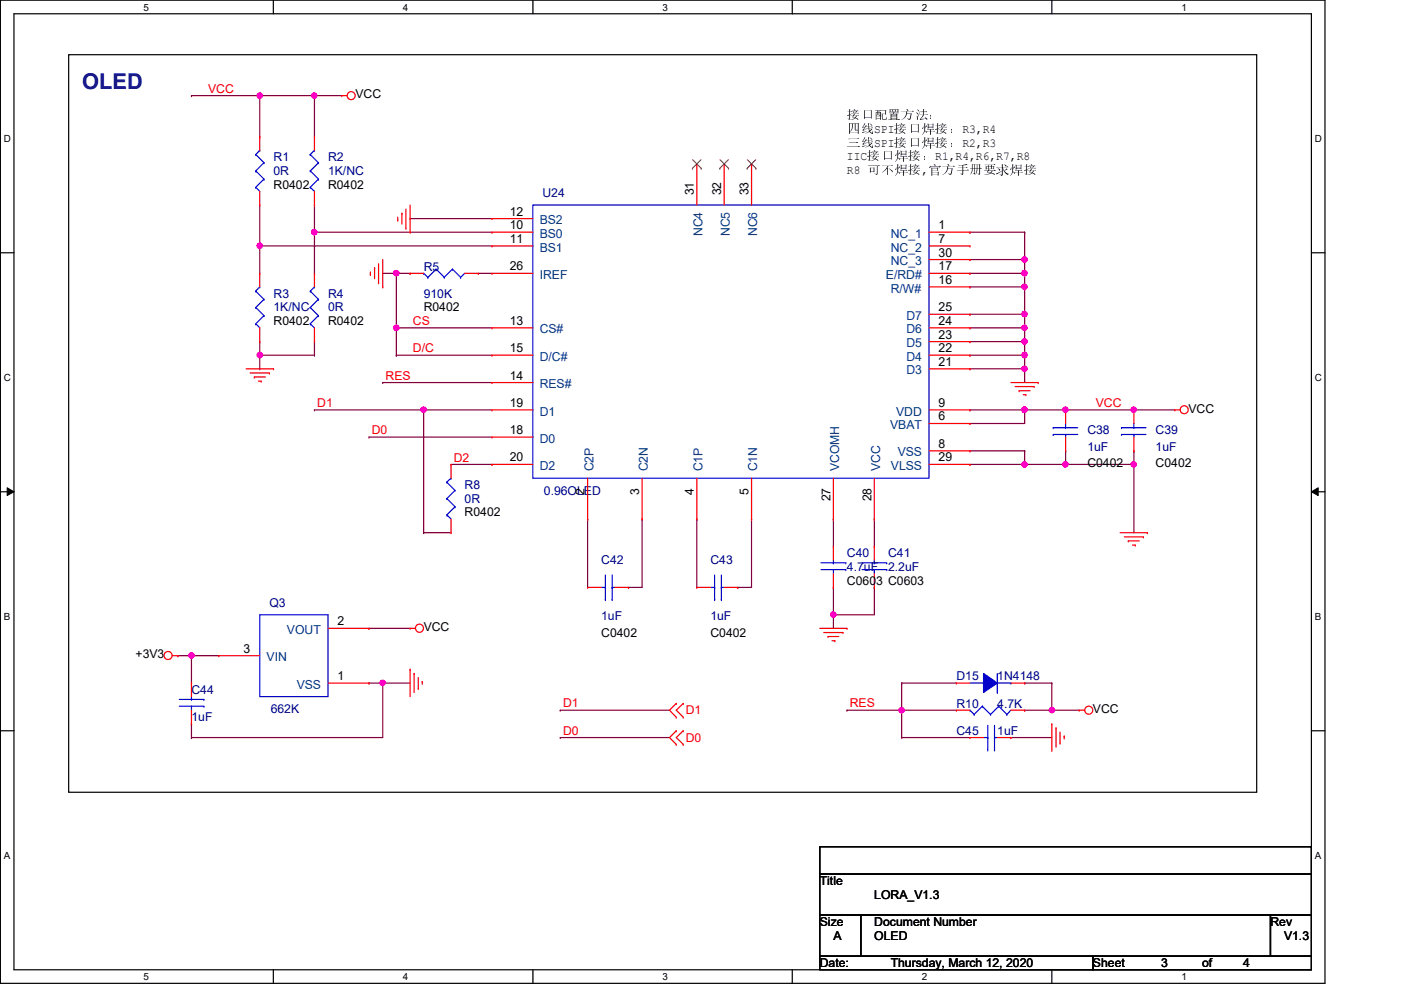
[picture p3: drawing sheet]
<svg xmlns="http://www.w3.org/2000/svg" width="297mm" height="210mm" viewBox="0 0 297 210" stroke-linecap="round" stroke-linejoin="round" font-family="sans-serif">
<path d="M.1 0h280.8v208.5h-280.8zM3 2.9h275v202.7h-275z" fill="none" stroke="#000" stroke-width=".25"/>
<g fill="#fff">
<path d="M30.4 .3h1.2v2.4h-1.2z"/>
<path d="M30.4 205.9h1.2v2.3h-1.2z"/>
</g>
<path d="M58 0v2.9M58 205.6v2.9" fill="none" stroke="#000" stroke-width=".25"/>
<g fill="#fff">
<path d="M85.4 .3h1.2v2.4h-1.2z"/>
<path d="M85.4 205.9h1.2v2.3h-1.2z"/>
</g>
<path d="M113 0v2.9M113 205.6v2.9" fill="none" stroke="#000" stroke-width=".25"/>
<g fill="#fff">
<path d="M140.5 .3h1.1v2.4h-1.1z"/>
<path d="M140.5 205.9h1.1v2.3h-1.1z"/>
</g>
<path d="M168 0v2.9M168 205.6v2.9" fill="none" stroke="#000" stroke-width=".25"/>
<g fill="#fff">
<path d="M195.4 .3h1.2v2.4h-1.2z"/>
<path d="M195.4 205.9h1.2v2.3h-1.2z"/>
</g>
<path d="M223 0v2.9M223 205.6v2.9" fill="none" stroke="#000" stroke-width=".25"/>
<g fill="#fff">
<path d="M250.5 .3h1.1v2.4h-1.1z"/>
<path d="M250.5 205.9h1.1v2.3h-1.1z"/>
<path d="M.8 28.2h1.5v2.4h-1.5z"/>
<path d="M278.8 28.2h1.4v2.4h-1.4z"/>
<path d="M.8 78.9h1.5v2.3h-1.5z"/>
<path d="M278.8 78.9h1.4v2.3h-1.4z"/>
</g>
<path d="M.1 53.6h2.9M278 53.6h2.9" fill="none" stroke="#000" stroke-width=".25"/>
<g fill="#fff">
<path d="M.8 129.6h1.4v2.3h-1.4z"/>
<path d="M278.8 129.6h1.3v2.3h-1.3z"/>
</g>
<path d="M.1 104.3h2.9M278 104.3h2.9" fill="none" stroke="#000" stroke-width=".25"/>
<path d="M1.5 103.4l1.5 .9-1.5 .8zM278 104.3l1.5-.9v1.7z" fill="#000"/>
<path d="M1.5 103.4l1.5 .9-1.5 .8zM278 104.3l1.5-.9v1.7z" fill="none" stroke="#000" stroke-width=".21"/>
<g fill="#fff">
<path d="M.8 180.3h1.4v2.3h-1.4z"/>
<path d="M278.8 180.3h1.3v2.3h-1.3z"/>
</g>
<path d="M14.6 11.6h251.8v156.4h-251.8zM.1 154.9h2.9M278 154.9h2.9" fill="none" stroke="#000" stroke-width=".25"/>
<path d="M205.7 49.2h.1M205.7 55h.1M205.7 49.2h11.6M205.7 55h11.6M217.3 49.2h.1M217.3 55h.1M217.3 49.2v8.8" fill="none" stroke="#7f003f" stroke-width=".25"/>
<circle cx="217.2" cy="55" r=".56" fill="#f0f"/>
<circle cx="217.2" cy="55" r=".56" fill="none" stroke="#f0f" stroke-width=".25"/>
<path d="M205.7 58h.1M205.7 58h11.6M205.7 60.8h.1M205.7 60.8h11.6M217.3 60.8h.1M217.3 60.8v5.8" fill="none" stroke="#7f003f" stroke-width=".25"/>
<circle cx="217.2" cy="60.8" r=".56" fill="#f0f"/>
<circle cx="217.2" cy="60.8" r=".56" fill="none" stroke="#f0f" stroke-width=".25"/>
<path d="M205.7 66.6h.1M205.7 66.6h11.6M217.3 66.6h.1M217.3 66.6v2.9" fill="none" stroke="#7f003f" stroke-width=".25"/>
<circle cx="217.2" cy="66.6" r=".56" fill="#f0f"/>
<circle cx="217.2" cy="66.6" r=".56" fill="none" stroke="#f0f" stroke-width=".25"/>
<path d="M205.7 69.5h.1M205.7 72.4h.1M205.7 69.5h11.6M205.7 72.4h11.6M217.3 78.2h.1M217.3 78.2v2.9" fill="none" stroke="#7f003f" stroke-width=".25"/>
<circle cx="217.2" cy="72.4" r=".56" fill="#f0f"/>
<circle cx="217.2" cy="72.4" r=".56" fill="none" stroke="#f0f" stroke-width=".25"/>
<path d="M205.7 75.3h.1M205.7 75.3h11.6" fill="none" stroke="#7f003f" stroke-width=".25"/>
<circle cx="217.2" cy="75.3" r=".56" fill="#f0f"/>
<circle cx="217.2" cy="75.3" r=".56" fill="none" stroke="#f0f" stroke-width=".25"/>
<path d="M205.7 78.2h.1M205.7 78.2h11.6" fill="none" stroke="#7f003f" stroke-width=".25"/>
<circle cx="217.2" cy="78.2" r=".56" fill="#f0f"/>
<circle cx="217.2" cy="78.2" r=".56" fill="none" stroke="#f0f" stroke-width=".25"/>
<path d="M205.7 86.9h.1M205.7 86.9h11.6M225.9 86.9h.1M225.9 86.9h14.5" fill="none" stroke="#7f003f" stroke-width=".25"/>
<circle cx="225.9" cy="86.9" r=".56" fill="#f0f"/>
<circle cx="225.9" cy="86.9" r=".56" fill="none" stroke="#f0f" stroke-width=".25"/>
<path d="M205.7 89.8h.1M217.3 86.9h.1M217.3 86.9v2.9h-11.6" fill="none" stroke="#7f003f" stroke-width=".25"/>
<circle cx="217.2" cy="86.9" r=".56" fill="#f0f"/>
<circle cx="217.2" cy="86.9" r=".56" fill="none" stroke="#f0f" stroke-width=".25"/>
<path d="M205.7 98.5h.1M205.7 98.5h11.6M240.4 98.5h.1M240.4 98.5v14.4" fill="none" stroke="#7f003f" stroke-width=".25"/>
<circle cx="240.4" cy="98.5" r=".56" fill="#f0f"/>
<circle cx="240.4" cy="98.5" r=".56" fill="none" stroke="#f0f" stroke-width=".25"/>
<path d="M205.7 95.6h.1M205.7 95.6h11.6M217.3 95.6h.1M217.3 95.6v2.9M225.9 98.5h.1M225.9 95.6h.1M225.9 98.5h14.5M225.9 95.6v2.9" fill="none" stroke="#7f003f" stroke-width=".25"/>
<circle cx="225.9" cy="98.5" r=".56" fill="#f0f"/>
<circle cx="225.9" cy="98.5" r=".56" fill="none" stroke="#f0f" stroke-width=".25"/>
<path d="M176.7 110.1h.1M176.7 110.1v5.8M185.4 110.1h.1M185.4 110.1v5.8M176.7 124.5h.1M176.7 130.3h.1M176.7 124.5v5.8M185.4 124.5h.1M185.4 124.5v5.8h-8.7" fill="none" stroke="#7f003f" stroke-width=".25"/>
<circle cx="176.7" cy="130.3" r=".56" fill="#f0f"/>
<circle cx="176.7" cy="130.3" r=".56" fill="none" stroke="#f0f" stroke-width=".25"/>
<g fill="none" stroke="#7f003f" stroke-width=".25">
<path d="M217.3 58h.1M217.3 58v2.8M124.6 110.1h.1M124.6 110.1v14.4M136.1 110.1h.1M136.1 110.1v14.4h-2.8M147.7 110.1h.1M147.7 110.1v14.4M159.3 110.1h.1M159.3 110.1v14.4h-2.9M133.3 124.5h.1M156.4 124.5h.1"/>
<path d="M176.7 130.3h.1M176.7 130.3v2.9"/>
</g>
<circle cx="217.2" cy="57.9" r=".56" fill="#f0f"/>
<circle cx="217.2" cy="57.9" r=".56" fill="none" stroke="#f0f" stroke-width=".25"/>
<path d="M217.3 75.3h.1M217.3 72.4h.1M217.3 69.5h.1M217.3 69.5v8.7" fill="none" stroke="#7f003f" stroke-width=".25"/>
<circle cx="217.2" cy="69.5" r=".56" fill="#f0f"/>
<circle cx="217.2" cy="69.5" r=".56" fill="none" stroke="#f0f" stroke-width=".25"/>
<path d="M217.3 98.5h.1M217.3 98.5h8.6M240.4 95.6h.1M240.4 95.6v2.9" fill="none" stroke="#7f003f" stroke-width=".25"/>
<circle cx="217.2" cy="98.5" r=".56" fill="#f0f"/>
<circle cx="217.2" cy="98.5" r=".56" fill="none" stroke="#f0f" stroke-width=".25"/>
<path d="M217.3 86.9h.1M217.3 86.9h8.6" fill="none" stroke="#7f003f" stroke-width=".25"/>
<circle cx="217.2" cy="86.9" r=".56" fill="#f0f"/>
<circle cx="217.2" cy="86.9" r=".56" fill="none" stroke="#f0f" stroke-width=".25"/>
<path d="M55.1 52.2h.1M55.1 52.2h49.2M66.7 49.2h.1M66.7 49.2h37.6M81.1 58h2.9M84 58h.1M86.9 46.4h.1M86.9 46.4h17.4M101.4 58h.1M101.4 58h2.9" fill="none" stroke="#7f003f" stroke-width=".25"/>
<circle cx="84" cy="57.9" r=".56" fill="#f0f"/>
<circle cx="84" cy="57.9" r=".56" fill="none" stroke="#f0f" stroke-width=".25"/>
<path d="M55.1 52.2h.1M55.1 43.5v14.5M66.7 49.2h.1M66.7 43.5v5.7" fill="none" stroke="#7f003f" stroke-width=".25"/>
<circle cx="55.1" cy="52.1" r=".56" fill="#f0f"/>
<circle cx="55.1" cy="52.1" r=".56" fill="none" stroke="#f0f" stroke-width=".25"/>
<path d="M66.7 49.2h.1M66.7 49.2v8.8" fill="none" stroke="#7f003f" stroke-width=".25"/>
<circle cx="66.6" cy="49.2" r=".56" fill="#f0f"/>
<circle cx="66.6" cy="49.2" r=".56" fill="none" stroke="#f0f" stroke-width=".25"/>
<path d="M55.1 75.3h.1M55.1 72.4v2.9" fill="none" stroke="#7f003f" stroke-width=".25"/>
<circle cx="55.1" cy="75.3" r=".56" fill="#f0f"/>
<circle cx="55.1" cy="75.3" r=".56" fill="none" stroke="#f0f" stroke-width=".25"/>
<path d="M55.1 20.3h.1M55.1 20.3h11.6M66.7 20.3h.1M66.7 20.3v8.7M55.1 75.3h.1M55.1 78.2h.1M55.1 75.3h11.6M55.1 75.3v2.9M66.7 75.3h.1M66.7 72.4v2.9" fill="none" stroke="#7f003f" stroke-width=".25"/>
<circle cx="66.6" cy="20.3" r=".56" fill="#f0f"/>
<circle cx="66.6" cy="20.3" r=".56" fill="none" stroke="#f0f" stroke-width=".25"/>
<path d="M55.1 20.3h.1M55.1 20.3v8.7" fill="none" stroke="#7f003f" stroke-width=".25"/>
<circle cx="55.1" cy="20.3" r=".56" fill="#f0f"/>
<circle cx="55.1" cy="20.3" r=".56" fill="none" stroke="#f0f" stroke-width=".25"/>
<g fill="none" stroke="#7f003f" stroke-width=".25">
<path d="M40.6 20.3h.1M40.6 20.3h14.5M84 69.5h.1M84 75.3h.1M84 69.5h20.3M84 75.3h20.3M78.2 92.7h.1M78.2 92.7h26.1M81.1 81.1h.1M81.1 81.1h23.2M89.8 86.9h.1M89.8 86.9h14.5"/>
<path d="M89.8 86.9v26M95.6 98.5h8.7M104.3 98.5h.1M89.8 112.9h.1M89.8 112.9h5.8"/>
</g>
<circle cx="89.8" cy="86.9" r=".56" fill="#f0f"/>
<circle cx="89.8" cy="86.9" r=".56" fill="none" stroke="#f0f" stroke-width=".25"/>
<path d="M66.7 86.9h.1M66.7 86.9h23.1M40.6 139h.1M40.6 139h5.8M78.2 133.2h.1M78.2 133.2h8.7M81.1 144.8h.1M81.1 144.8h5.8" fill="none" stroke="#7f003f" stroke-width=".25"/>
<circle cx="40.6" cy="139" r=".56" fill="#f0f"/>
<circle cx="40.6" cy="139" r=".56" fill="none" stroke="#f0f" stroke-width=".25"/>
<path d="M37.7 139h.1M37.7 139h2.9M40.6 139h.1M40.6 139v5.8M40.6 153.5h.1M40.6 156.4h.1M40.6 153.5v2.9M81.1 144.8h.1M81.1 144.8v11.6h-40.5" fill="none" stroke="#7f003f" stroke-width=".25"/>
<circle cx="81.1" cy="144.8" r=".56" fill="#f0f"/>
<circle cx="81.1" cy="144.8" r=".56" fill="none" stroke="#f0f" stroke-width=".25"/>
<path d="M86.9 58h.1M86.9 58h-2.9v17.3M84 69.5h.1M84 75.3h.1M78.2 144.8h.1M78.2 144.8h2.9M118.8 150.6h.1M118.8 156.4h.1M118.8 150.6h23.1M118.8 156.4h23.1M191.2 150.6h.1M191.2 150.6h11.6" fill="none" stroke="#7f003f" stroke-width=".25"/>
<circle cx="84" cy="69.5" r=".56" fill="#f0f"/>
<circle cx="84" cy="69.5" r=".56" fill="none" stroke="#f0f" stroke-width=".25"/>
<path d="M223 150.6h.1M223 150.6h5.8" fill="none" stroke="#7f003f" stroke-width=".25"/>
<circle cx="223" cy="150.6" r=".56" fill="#f0f"/>
<circle cx="223" cy="150.6" r=".56" fill="none" stroke="#f0f" stroke-width=".25"/>
<path d="M191.2 156.4h.1M191.2 150.6h.1M191.2 156.4h14.5M191.2 150.6v5.8" fill="none" stroke="#7f003f" stroke-width=".25"/>
<circle cx="191.2" cy="150.6" r=".56" fill="#f0f"/>
<circle cx="191.2" cy="150.6" r=".56" fill="none" stroke="#f0f" stroke-width=".25"/>
<path d="M240.4 86.9h.1M240.4 86.9h8.7M179.6 150.6h.1M191.2 144.8h.1M191.2 144.8v5.8h-11.6M191.2 144.8h11.6M214.3 156.4h.1M214.3 156.4h8.7M217.3 144.8h.1M217.3 144.8h5.7M223 144.8h.1M223 144.8v5.8" fill="none" stroke="#7f003f" stroke-width=".25"/>
<circle cx="240.4" cy="86.9" r=".56" fill="#f0f"/>
<circle cx="240.4" cy="86.9" r=".56" fill="none" stroke="#f0f" stroke-width=".25"/>
<path d="M66.7 20.3h.1M66.7 20.3h5.8M217.3 150.6h.1M217.3 150.6h5.7" fill="none" stroke="#7f003f" stroke-width=".25"/>
<g fill="none" stroke="#f00" stroke-width=".25">
<path d="M66.7 29h.1M66.7 29v2.9M72.5 20.3h.1M72.5 20.3h1.1M147.7 34.8h.1M147.7 34.8v8.7M153.5 34.8h.1M153.5 34.8v8.7M159.3 34.8h.1M159.3 34.8v8.7M66.7 58h.1M66.7 43.5h.1"/>
<path d="M66.7 40.6v2.9M66.7 58v2.8M78.5 58.2h.1M78.5 57.7v.5M79.4 56.8h.1M79.4 56.8v2.3M80.3 59.9h.1M80.3 55.9v4M81.1 55v5.8M84.3 46.7h.1M84.3 46.1v.6M85.2 45.2h.1"/>
<path d="M85.2 45.2v2.3M86.1 48.4h.1M86.1 44.3v4.1M86.9 49.2h.1M86.9 43.5v5.7M104.3 46.4h.1M104.3 49.2h.1M104.3 52.2h.1M104.3 58h.1M104.3 46.4h8.7M104.3 49.2h8.7M104.3 52.2h8.7"/>
<path d="M104.3 58h8.7M197 49.2h8.7M197 52.2h8.7M197 58h8.7M197 55h8.7M205.7 49.2h.1M205.7 52.2h.1M205.7 55h.1M205.7 58h.1M52.2 78.2h5.8M53 79.1h4.1M53.9 79.9h.1"/>
<path d="M53.9 79.9h2.4M57.1 79.1h.1M58 78.2h.1M66.7 72.4h.1M66.7 69.5v2.9M81.1 60.8h.1M104.3 69.5h.1M104.3 75.3h.1M104.3 69.5h8.7M104.3 75.3h8.7M197 78.2h8.7M197 69.5h8.7"/>
<path d="M197 75.3h8.7M197 72.4h8.7M197 66.6h8.7M197 60.8h8.7M205.7 78.2h.1M205.7 75.3h.1M205.7 72.4h.1M205.7 69.5h.1M205.7 66.6h.1M205.7 60.8h.1M54.8 80.8h.6M55.4 80.8h.1"/>
<path d="M104.3 81.1h.1M104.3 86.9h.1M104.3 92.7h.1M104.3 98.5h.1M104.3 81.1h8.7M104.3 86.9h8.7M104.3 92.7h8.7M104.3 98.5h8.7M197 86.9h8.7M197 98.5h8.7M197 95.6h8.7M197 89.8h8.7"/>
<path d="M205.7 98.5h.1M205.7 95.6h.1M205.7 89.8h.1M205.7 86.9h.1M214.3 81.1h5.8M215.2 82h4M216.1 82.8h.1M216.1 82.8h2.3M217 83.7h.5M217.5 83.7h.1M219.2 82h.1M220.1 81.1h.1"/>
<path d="M240.4 95.6h.1M240.4 86.9h.1M240.4 86.9v2.9M240.4 92.7v2.9M249.1 86.9h.1M249.1 86.9h1.1M124.6 110.1h.1M124.6 101.4v8.7M136.1 110.1h.1M136.1 101.4v8.7M147.7 110.1h.1M147.7 101.4v8.7"/>
<path d="M159.3 110.1h.1M159.3 101.4v8.7M176.7 110.1h.1M176.7 101.4v8.7M185.4 110.1h.1M185.4 101.4v8.7M237.5 112.9h5.8M238.4 113.8h4M239.2 114.7h.1M239.2 114.7h2.4M240.1 115.6h.6M240.7 115.6h.1"/>
<path d="M242.4 113.8h.1M243.3 112.9h.1M36.5 139h1.2M37.7 139h.1M86.9 133.2h.1M86.9 133.2h1.2M147.7 124.5h.1M147.7 124.5h2.9M153.5 124.5h2.9M156.4 124.5h.1M173.8 133.2h5.8M174.7 134.1h4"/>
<path d="M175.6 135h.1M175.6 135h2.2M176.4 135.8h.6M177 135.8h.1M178.7 134.1h.1M179.6 133.2h.1M86.9 141.9h.1M86.9 141.9v5.8M87.8 142.8h.1M87.8 142.8v4M88.7 146h.1M88.7 143.6v2.4"/>
<path d="M89.5 144.5h.1M89.5 144.5v.6M143.4 149.1h.1M143.4 152.1h.1M143.4 154.9h.1M143.4 157.8h.1M143.4 149.1l-1.5 1.5 1.5 1.5M143.4 154.9l-1.5 1.5 1.5 1.4M144.9 152.1h.1M144.9 149.1h.1M144.9 157.8h.1M144.9 154.9h.1"/>
<path d="M144.9 149.1l-1.5 1.5 1.5 1.5M144.9 154.9l-1.5 1.5 1.5 1.4M202.8 150.6h.1M202.8 150.6h2.9M214.3 150.6h3M217.3 150.6h.1M223 153.5h.1M223 153.5v5.8M223.9 154.3h.1M223.9 154.3v4.1M224.7 157.6h.1M224.7 155.2v2.4"/>
<path d="M225.6 156.1h.1M225.6 156.1v.6M228.8 150.6h.1M228.8 150.6h1.2"/>
<circle cx="74.5" cy="20.3" r=".85"/>
<circle cx="251.1" cy="86.9" r=".85"/>
<circle cx="35.6" cy="139" r=".85"/>
<circle cx="88.9" cy="133.2" r=".86"/>
<circle cx="230.8" cy="150.6" r=".85"/>
</g>
<path d="M173.8 179.5h104.2v5.8h-104.2zM173.8 185.3h104.2v8.7h-104.2zM173.8 194h8.7v8.7h-8.7zM182.5 194h86.9v8.7h-86.9zM269.4 194h8.6v8.7h-8.6zM173.8 202.7h57.9v2.9h-57.9zM231.7 202.7h46.3v2.9h-46.3z" fill="none" stroke="#000" stroke-width=".25"/>
<g fill="none" stroke="#00f" stroke-width=".25">
<path d="M65.8 39.7h.1M65.8 36.2h.1M65.8 32.8h.1M65.8 39.7l.9 .9M65.8 36.2l1.7 1.8M65.8 32.8l1.7 1.7M66.7 31.9h.1M66.7 31.9l-.9 .9M67.5 38h.1M67.5 34.5h.1M67.5 38l-1.7 1.7M67.5 34.5l-1.7 1.7"/>
<path d="M113 43.5h84v57.9h-84zM65.8 68.7h.1M65.8 65.2h.1M65.8 61.7h.1M65.8 68.7l.9 .8M65.8 65.2l1.7 1.7M65.8 61.7l1.7 1.8M66.7 60.8h.1M66.7 60.8l-.9 .9M67.5 66.9h.1M67.5 63.5h.1M67.5 66.9l-1.7 1.8"/>
<path d="M67.5 63.5l-1.7 1.7M237.8 90.7h.1M237.8 92.1h.1M237.8 90.7h5.2M237.8 92.1h5.2M240.4 92.1h.1M240.4 90.7h.1M240.4 89.8v.9M240.4 92.1v.6M150.6 124.5h.9M151.5 127.1h.1M151.5 124.5h.1"/>
<path d="M151.5 121.9v5.2M152.9 124.5h.1M152.9 127.1h.1M152.9 124.5h.6M152.9 121.9v5.2M205.7 150.6h.1M205.7 150.6l.8 .9M205.7 144.8h2.8M206.5 151.5h.1M208.3 149.7h.1M208.3 149.7l1.7 1.8M208.3 149.7l-1.8 1.8"/>
<path d="M208.5 144.8h.1M210 151.5h.1M211.5 146.8h.1M211.5 142.8v4M211.5 144.8h2.8M211.7 149.7h.1M211.7 149.7l1.8 1.8M211.7 149.7l-1.7 1.8M213.5 151.5h.1M214.3 144.8h.1M214.3 150.6l-.8 .9"/>
</g>
<path d="M146.8 35.7h.1M146.9 33.9l1.8 1.8M148.6 33.9l-1.8 1.8M148.7 35.7h.1M152.6 35.7h.1M152.7 33.9l1.8 1.8M154.4 33.9l-1.8 1.8M154.5 35.7h.1M158.4 35.7h.1M158.5 33.9l1.8 1.8M160.2 33.9l-1.8 1.8M160.3 35.7h.1" fill="none" stroke="#7f3f00" stroke-width=".21"/>
<path d="M208.5 142.8l3 2-3 2z" fill-rule="evenodd" fill="#00f"/>
<g fill="none" stroke="#00f" stroke-width=".25">
<path d="M54.2 39.7h.1M54.2 36.2h.1M54.2 32.8h.1M54.2 39.7l.9 .9M54.2 36.2l1.8 1.8M54.2 32.8l1.8 1.7M55.1 31.9h.1M55.1 31.9l-.9 .9M56 38h.1M56 34.5h.1M56 38l-1.8 1.7M56 34.5l-1.8 1.7"/>
<path d="M89.8 58h.1M89.8 58l.9 .8M90.7 58.8h.1M92.5 57.1h.1M92.5 57.1l1.7 1.7M92.5 57.1l-1.8 1.7M94.2 58.8h.1M95.9 57.1h.1M95.9 57.1l1.8 1.7M95.9 57.1l-1.7 1.7M97.7 58.8h.1M98.5 58l-.8 .8"/>
<path d="M54.2 68.7h.1M54.2 65.2h.1M54.2 61.7h.1M54.2 68.7l.9 .8M54.2 65.2l1.8 1.7M54.2 61.7l1.8 1.8M55.1 60.8h.1M55.1 60.8l-.9 .9M56 66.9h.1M56 63.5h.1M56 66.9l-1.8 1.8M56 63.5l-1.8 1.7"/>
<path d="M223.3 90.7h.1M223.3 92.1h.1M223.3 90.7h5.2M223.3 92.1h5.2M225.9 92.1h.1M225.9 90.7h.1M225.9 89.8v.9M225.9 92.1v.6M94.7 109.2h.1M94.7 105.7h.1M94.7 102.2h.1M94.7 109.2l.9 .9"/>
<path d="M94.7 105.7l1.8 1.7M94.7 102.2l1.8 1.8M95.6 101.4h.1M95.6 101.4l-.9 .8M96.5 107.4h.1M96.5 104h.1M96.5 107.4l-1.8 1.8M96.5 104l-1.8 1.7M174.1 119.3h5.2M176.7 119.3h.1M176.7 118.7v.6M179.3 119.3h.1"/>
<path d="M182.8 119.3h5.2M185.4 119.3h.1M185.4 118.7v.6M188 119.3h.1M55.1 130.3h14.5v17.4h-14.5zM127.5 124.5h.9M128.4 127.1h.1M128.4 124.5h.1M128.4 121.9v5.2M129.8 124.5h.1M129.8 127.1h.1M129.8 124.5h.6"/>
<path d="M129.8 121.9v5.2M174.1 120.8h5.2M176.7 120.8h.1M176.7 120.8v.8M179.3 120.8h.1M182.8 120.8h5.2M185.4 120.8h.1M185.4 120.8v.8M188 120.8h.1M38 149.7h5.2M38 148.3h5.2M40.6 148.3h.1"/>
<path d="M40.6 149.7h.1M40.6 147.7v.6M40.6 149.7v.9M43.2 149.7h.1M43.2 148.3h.1M208.5 142.8l3 2-3 2zM208.5 156.4h.9M209.4 159h.1M209.4 156.4h.1M209.4 153.8v5.2M210.9 156.4h.1M210.9 159h.1"/>
<path d="M210.9 156.4h.6M210.9 153.8v5.2"/>
</g>
<g fill="none" stroke="#f00" stroke-width=".25">
<path d="M55.1 29h.1M55.1 29v2.9M55.1 43.5h.1M55.1 58h.1M55.1 40.6v2.9M55.1 58v2.8M86.9 58h.1M86.9 58h2.9M98.5 58h2.9M101.4 58h.1M55.1 72.4h.1M55.1 69.5v2.9"/>
<path d="M95.6 98.5h.1M95.6 98.5v2.9M225.9 95.6h.1M225.9 86.9h.1M225.9 86.9v2.9M225.9 92.7v2.9M95.6 112.9h.1M95.6 110.1v2.8M176.7 115.9h.1M176.7 115.9v2.8M185.4 115.9h.1M185.4 115.9v2.8"/>
<path d="M46.4 139h.1M46.4 139h8.7M69.6 133.2h8.6M78.2 133.2h.1M124.6 124.5h.1M124.6 124.5h2.9M130.4 124.5h2.9M133.3 124.5h.1M176.7 124.5h.1M176.7 121.6v2.9M185.4 124.5h.1M185.4 121.6v2.9"/>
<path d="M40.6 144.8h.1M40.6 153.5h.1M40.6 144.8v2.9M40.6 150.6v2.9M69.6 144.8h8.6M78.2 144.8h.1M202.8 144.8h.1M202.8 144.8h2.9M205.7 156.4h.1M205.7 156.4h2.8M211.5 156.4h2.8M214.3 156.4h.1"/>
<path d="M214.3 144.8h3M217.3 144.8h.1"/>
</g>
<circle cx="217.2" cy="55" r=".56" fill="#f0f"/>
<circle cx="217.2" cy="55" r=".56" fill="none" stroke="#f0f" stroke-width=".25"/>
<circle cx="217.2" cy="60.8" r=".56" fill="#f0f"/>
<circle cx="217.2" cy="60.8" r=".56" fill="none" stroke="#f0f" stroke-width=".25"/>
<circle cx="217.2" cy="66.6" r=".56" fill="#f0f"/>
<circle cx="217.2" cy="66.6" r=".56" fill="none" stroke="#f0f" stroke-width=".25"/>
<circle cx="217.2" cy="72.4" r=".56" fill="#f0f"/>
<circle cx="217.2" cy="72.4" r=".56" fill="none" stroke="#f0f" stroke-width=".25"/>
<circle cx="217.2" cy="75.3" r=".56" fill="#f0f"/>
<circle cx="217.2" cy="75.3" r=".56" fill="none" stroke="#f0f" stroke-width=".25"/>
<circle cx="217.2" cy="78.2" r=".56" fill="#f0f"/>
<circle cx="217.2" cy="78.2" r=".56" fill="none" stroke="#f0f" stroke-width=".25"/>
<circle cx="225.9" cy="86.9" r=".56" fill="#f0f"/>
<circle cx="225.9" cy="86.9" r=".56" fill="none" stroke="#f0f" stroke-width=".25"/>
<circle cx="217.2" cy="86.9" r=".56" fill="#f0f"/>
<circle cx="217.2" cy="86.9" r=".56" fill="none" stroke="#f0f" stroke-width=".25"/>
<circle cx="240.4" cy="98.5" r=".56" fill="#f0f"/>
<circle cx="240.4" cy="98.5" r=".56" fill="none" stroke="#f0f" stroke-width=".25"/>
<circle cx="225.9" cy="98.5" r=".56" fill="#f0f"/>
<circle cx="225.9" cy="98.5" r=".56" fill="none" stroke="#f0f" stroke-width=".25"/>
<circle cx="176.7" cy="130.3" r=".56" fill="#f0f"/>
<circle cx="176.7" cy="130.3" r=".56" fill="none" stroke="#f0f" stroke-width=".25"/>
<circle cx="217.2" cy="57.9" r=".56" fill="#f0f"/>
<circle cx="217.2" cy="57.9" r=".56" fill="none" stroke="#f0f" stroke-width=".25"/>
<circle cx="217.2" cy="69.5" r=".56" fill="#f0f"/>
<circle cx="217.2" cy="69.5" r=".56" fill="none" stroke="#f0f" stroke-width=".25"/>
<circle cx="217.2" cy="98.5" r=".56" fill="#f0f"/>
<circle cx="217.2" cy="98.5" r=".56" fill="none" stroke="#f0f" stroke-width=".25"/>
<circle cx="217.2" cy="86.9" r=".56" fill="#f0f"/>
<circle cx="217.2" cy="86.9" r=".56" fill="none" stroke="#f0f" stroke-width=".25"/>
<circle cx="84" cy="57.9" r=".56" fill="#f0f"/>
<circle cx="84" cy="57.9" r=".56" fill="none" stroke="#f0f" stroke-width=".25"/>
<circle cx="55.1" cy="52.1" r=".56" fill="#f0f"/>
<circle cx="55.1" cy="52.1" r=".56" fill="none" stroke="#f0f" stroke-width=".25"/>
<circle cx="66.6" cy="49.2" r=".56" fill="#f0f"/>
<circle cx="66.6" cy="49.2" r=".56" fill="none" stroke="#f0f" stroke-width=".25"/>
<circle cx="55.1" cy="75.3" r=".56" fill="#f0f"/>
<circle cx="55.1" cy="75.3" r=".56" fill="none" stroke="#f0f" stroke-width=".25"/>
<circle cx="66.6" cy="20.3" r=".56" fill="#f0f"/>
<circle cx="66.6" cy="20.3" r=".56" fill="none" stroke="#f0f" stroke-width=".25"/>
<circle cx="55.1" cy="20.3" r=".56" fill="#f0f"/>
<circle cx="55.1" cy="20.3" r=".56" fill="none" stroke="#f0f" stroke-width=".25"/>
<circle cx="89.8" cy="86.9" r=".56" fill="#f0f"/>
<circle cx="89.8" cy="86.9" r=".56" fill="none" stroke="#f0f" stroke-width=".25"/>
<circle cx="40.6" cy="139" r=".56" fill="#f0f"/>
<circle cx="40.6" cy="139" r=".56" fill="none" stroke="#f0f" stroke-width=".25"/>
<circle cx="81.1" cy="144.8" r=".56" fill="#f0f"/>
<circle cx="81.1" cy="144.8" r=".56" fill="none" stroke="#f0f" stroke-width=".25"/>
<circle cx="84" cy="69.5" r=".56" fill="#f0f"/>
<circle cx="84" cy="69.5" r=".56" fill="none" stroke="#f0f" stroke-width=".25"/>
<circle cx="223" cy="150.6" r=".56" fill="#f0f"/>
<circle cx="223" cy="150.6" r=".56" fill="none" stroke="#f0f" stroke-width=".25"/>
<circle cx="191.2" cy="150.6" r=".56" fill="#f0f"/>
<circle cx="191.2" cy="150.6" r=".56" fill="none" stroke="#f0f" stroke-width=".25"/>
<circle cx="240.4" cy="86.9" r=".56" fill="#f0f"/>
<circle cx="240.4" cy="86.9" r=".56" fill="none" stroke="#f0f" stroke-width=".25"/>
<text font-size="4.6" fill="#00007f" x="17.4" y="18.8">OLED</text>
<g font-size="2.6" fill="#f00">
<text x="44.1" y="19.7">VCC</text>
<text x="87.5" y="68.9">CS</text>
<text x="87.5" y="74.7">D/C</text>
<text x="81.7" y="80.5">RES</text>
<text x="67.3" y="86.3">D1</text>
<text x="232.3" y="86.3">VCC</text>
<text x="78.8" y="92.1">D0</text>
<text x="96.2" y="97.9">D2</text>
<text x="119.4" y="150">D1</text>
<text x="180.2" y="150">RES</text>
<text x="119.4" y="155.8">D0</text>
<text x="145.4" y="151.5">D1</text>
<text x="145.4" y="157.3">D0</text>
</g>
<g font-size="2.6">
<text x="75.4" y="20.9">VCC</text>
<text x="179.6" y="25.3">接接接接接接：</text>
<text x="179.6" y="28.2">四四SPI接接接接：R3,R4</text>
<text x="179.6" y="34">IIC接接接接：R1,R4,R6,R7,R8</text>
<text x="179.6" y="31.1">三四SPI接接接接：R2,R3</text>
<text x="58" y="40">R0402</text>
<text x="69.6" y="40">R0402</text>
<text x="147.1" y="41.4" transform="rotate(-90 147.1 41.4)">31</text>
<text x="152.9" y="41.4" transform="rotate(-90 152.9 41.4)">32</text>
<text x="158.7" y="41.4" transform="rotate(-90 158.7 41.4)">33</text>
<text x="179.6" y="36.8">R8 可可接接,官接官官官官接接</text>
<text x="108.1" y="45.7">12</text>
<text x="108.1" y="48.6">10</text>
<text x="108.1" y="51.5">11</text>
<text x="199" y="48.6">1</text>
<text x="199" y="51.5">7</text>
<text x="108.1" y="57.3">26</text>
<text x="199" y="54.4">30</text>
<text x="199" y="57.3">17</text>
<text x="199" y="66">25</text>
<text x="199" y="60.2">16</text>
<text x="58" y="69">R0402</text>
<text x="69.6" y="69">R0402</text>
<text x="89.8" y="66">R0402</text>
<text x="108.1" y="68.9">13</text>
<text x="199" y="71.8">23</text>
<text x="199" y="68.9">24</text>
<text x="108.1" y="74.7">15</text>
<text x="199" y="77.6">21</text>
<text x="199" y="74.7">22</text>
<text x="108.1" y="80.5">14</text>
<text x="108.1" y="86.3">19</text>
<text x="199" y="89.2">6</text>
<text x="199" y="86.3">9</text>
<text x="252" y="87.5">VCC</text>
<text x="108.1" y="92">18</text>
<text x="199" y="95">8</text>
<text x="108.1" y="97.8">20</text>
<text x="199" y="97.8">29</text>
<text x="230.5" y="99.1">C0402</text>
<text x="245" y="99.1">C0402</text>
<text x="123.9" y="104.9" transform="rotate(-90 123.9 104.9)">2</text>
<text x="135.5" y="104.9" transform="rotate(-90 135.5 104.9)">3</text>
<text x="147.1" y="104.9" transform="rotate(-90 147.1 104.9)">4</text>
<text x="158.7" y="104.9" transform="rotate(-90 158.7 104.9)">5</text>
<text x="176.1" y="106.3" transform="rotate(-90 176.1 106.3)">27</text>
<text x="184.7" y="106.3" transform="rotate(-90 184.7 106.3)">28</text>
<text x="98.5" y="109.5">R0402</text>
<text x="179.6" y="124">C0603 C0603</text>
<text x="71.6" y="132.6">2</text>
<text x="89.8" y="133.8">VCC</text>
<text x="127.5" y="135">C0402</text>
<text x="150.6" y="135">C0402</text>
<text x="28.7" y="139.6">+3V3</text>
<text x="51.6" y="138.4">3</text>
<text x="71.6" y="144.2">1</text>
<text x="231.7" y="151.2">VCC</text>
<text x="173.8" y="187.7">Title</text>
<text x="185.4" y="190.6">LORA_V1.3</text>
<text x="173.8" y="196.3">Size</text>
<text x="185.4" y="196.3">Document Number</text>
<text x="269.4" y="196.3">Rev</text>
<text x="176.7" y="199.3">A</text>
<text x="185.4" y="199.3">OLED</text>
<text x="272.2" y="199.3">V1.3</text>
<text x="173.8" y="205.1">Date:</text>
<text x="188.8" y="205.1">Thursday, March 12, 2020</text>
<text x="231.7" y="205.1">Sheet</text>
<text x="246.2" y="205.1">3</text>
<text x="254.9" y="205.1">of</text>
<text x="263.6" y="205.1">4</text>
</g>
<g font-size="2.6" fill="#00007f">
<text x="58" y="34.2">R1</text>
<text x="69.6" y="34.2">R2</text>
<text x="58" y="37.1">0R</text>
<text x="69.6" y="37.1">1K/NC</text>
<text x="115" y="41.7">U24</text>
<text x="89.8" y="57.4">R5</text>
<text x="58" y="63.2">R3</text>
<text x="69.6" y="63.2">R4</text>
<text x="89.8" y="63.2">910K</text>
<text x="58" y="66">1K/NC</text>
<text x="69.6" y="66">0R</text>
<text x="230.5" y="92.1">C38</text>
<text x="230.5" y="95.6">1uF</text>
<text x="245" y="92.1">C39</text>
<text x="245" y="95.6">1uF</text>
<text x="98.5" y="103.7">R8</text>
<text x="98.5" y="106.6">0R</text>
<text x="115.3" y="104.9">0.96OLED</text>
<text x="127.5" y="119.6">C42</text>
<text x="150.6" y="119.6">C43</text>
<text x="179.6" y="118.2">C40</text>
<text x="188.3" y="118.2">C41</text>
<text x="179.6" y="121.1">4.7uF</text>
<text x="188.3" y="121.1">2.2uF</text>
<text x="57.1" y="128.6">Q3</text>
<text x="127.5" y="131.5">1uF</text>
<text x="150.6" y="131.5">1uF</text>
<text x="40.6" y="147.2">C44</text>
<text x="202.8" y="144.2">D15</text>
<text x="211.5" y="144.2">1N4148</text>
<text x="40.6" y="152.9">1uF</text>
<text x="57.4" y="151.2">662K</text>
<text x="202.8" y="150">R10</text>
<text x="202.8" y="155.8">C45</text>
<text x="211.5" y="150">4.7K</text>
<text x="211.5" y="155.8">1uF</text>
</g>
<g font-size="2.6" fill="#003f7f">
<text x="114.4" y="47.5">BS2</text>
<text x="114.4" y="50.4">BS0</text>
<text x="114.4" y="53.3">BS1</text>
<text x="149" y="50.1" transform="rotate(-90 149 50.1)">NC4</text>
<text x="154.8" y="50.1" transform="rotate(-90 154.8 50.1)">NC5</text>
<text x="160.6" y="50.1" transform="rotate(-90 160.6 50.1)">NC6</text>
<text x="188.8" y="50.4">NC_1</text>
<text x="188.8" y="53.3">NC_2</text>
<text x="114.4" y="59.1">IREF</text>
<text x="187.8" y="59.1">E/RD#</text>
<text x="188.8" y="56.2">NC_3</text>
<text x="188.8" y="62">R/W#</text>
<text x="114.4" y="70.7">CS#</text>
<text x="192.2" y="70.7">D6</text>
<text x="192.2" y="67.8">D7</text>
<text x="114.4" y="76.5">D/C#</text>
<text x="192.2" y="76.5">D4</text>
<text x="192.2" y="73.6">D5</text>
<text x="114.4" y="82.3">RES#</text>
<text x="192.2" y="79.4">D3</text>
<text x="114.4" y="88.1">D1</text>
<text x="190" y="88.1">VDD</text>
<text x="114.4" y="93.9">D0</text>
<text x="188.7" y="91">VBAT</text>
<text x="114.4" y="99.7">D2</text>
<text x="125.8" y="99.9" transform="rotate(-90 125.8 99.9)">C2P</text>
<text x="137.4" y="99.9" transform="rotate(-90 137.4 99.9)">C2N</text>
<text x="149" y="99.9" transform="rotate(-90 149 99.9)">C1P</text>
<text x="160.6" y="99.9" transform="rotate(-90 160.6 99.9)">C1N</text>
<text x="177.9" y="99.9" transform="rotate(-90 177.9 99.9)">VCOMH</text>
<text x="186.6" y="99.9" transform="rotate(-90 186.6 99.9)">VCC</text>
<text x="188.9" y="99.7">VLSS</text>
<text x="190.3" y="96.8">VSS</text>
<text x="60.8" y="134.4">VOUT</text>
<text x="56.5" y="140.2">VIN</text>
<text x="62.9" y="146">VSS</text>
</g>
<g font-size="2.1">
<text x="30.4" y="2.2">5</text>
<text x="85.4" y="2.2">4</text>
<text x="140.5" y="2.2">3</text>
<text x="195.4" y="2.2">2</text>
<text x="250.5" y="2.2">1</text>
<text x=".8" y="30.1">D</text>
<text x="278.8" y="30.1">D</text>
<text x=".8" y="80.8">C</text>
<text x="278.8" y="80.8">C</text>
<text x=".8" y="131.5">B</text>
<text x="278.8" y="131.5">B</text>
<text x=".8" y="182.2">A</text>
<text x="278.8" y="182.2">A</text>
<text x="30.4" y="207.8">5</text>
<text x="85.4" y="207.8">4</text>
<text x="140.5" y="207.8">3</text>
<text x="195.4" y="207.8">2</text>
<text x="250.5" y="207.8">1</text>
</g>
</svg>
